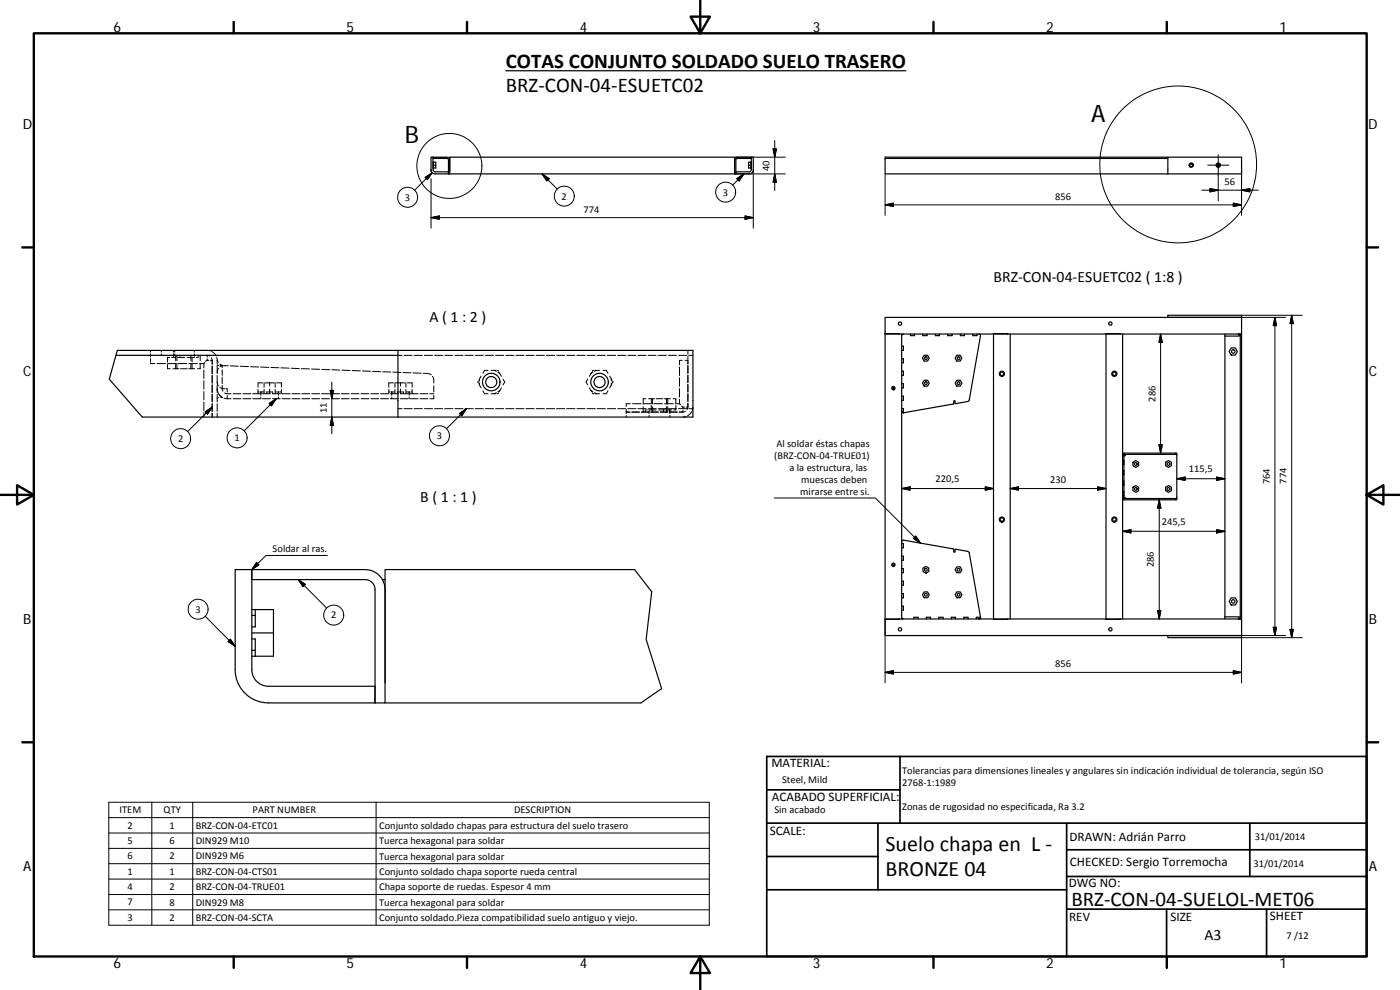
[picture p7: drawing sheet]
<svg xmlns="http://www.w3.org/2000/svg" width="420mm" height="297mm" viewBox="0 0 420 297" stroke-linecap="round" stroke-linejoin="round" font-family="sans-serif">
<g fill="none" stroke="#000" stroke-width=".36">
<path d="M151.8 21.2h120.1M130 49.6h.8M130 48.7h.8v1.7h-.8M130 49.8l.1 .6M130 48.9h.1M130 50.2h.1M130 47.2h4.2l.5 .2 .3 .5v4.3h-.4l-.1-4.5-4.5-.2zM130.1 48.7l-.1 .6M134.6 51.6h-4l-.5-.2-.1-.5v-3.7h-.6v3.7a1.2 1.2 0 0 0 1.2 1.3h4M134.9 47.5h.1M135 52.2h85.5M220.5 51.4v-4.2h-85.5v4.2"/>
<path d="M220.5 47.5h.1M220.7 47.4l.5-.2h4.3v.3l-4.6 .2-.1 4.5h-.3v-4.3zM220.8 51.6h4l.5-.2 .2-.5v-3.7h.6v3.7a1.2 1.2 0 0 1-1.3 1.3h-4zM224.7 49.6h.8M225.4 48.7l.1 .6M225.4 48.9h.1M225.4 50.2h.1M225.5 48.7h-.8v1.7h.8M225.5 49.8l-.1 .6M265.6 47.5v4.7h84.9M350.5 47.2h22.1v5h-22.1zM350.5 47.2h-84.9v.3h84.9"/>
<path d="M350.5 94.6h22.1v.6h-22.1zM372.6 95.2h-107v4.9M372.6 95.2v5M34.8 106.6h84.6M119.4 105.1h-84.2l-2.4 8.7 9.9 11.3h165.3v-20h-88.6v20M265.6 100.1l4.3 .1M265.6 100.1v.1M265.6 100.2v85.5h4.3M265.6 100.2h4.3M269.9 100.2h.7M270.6 100.2h31.8M270.6 103.9h.5v1.2h-.5"/>
<path d="M270.6 111.4h.5v1.2h-.5M270.6 118.9h.5v1.2h-.5M270.6 115.1h.5v1.3h-.5M270.6 107.6h.5v1.3h-.5M270.6 100.2v85.5M271.1 100.2l-.5 .5M274.5 100.2v.5h-1.3v-.5M277.4 106.6h1l.5 .9-.5 .8h-1l-.6-.8zM277.4 114.1h1l.5 .9-.5 .8h-1l-.6-.8zM278.2 100.2v.5h-1.2v-.5M281.9 100.2v.5h-1.2v-.5M285.7 100.2v.5h-1.3v-.5"/>
<path d="M287.2 106.6h1l.5 .9-.5 .8h-1l-.6-.8zM287.2 114.1h1l.5 .9-.5 .8h-1l-.6-.8zM289.4 100.2v.5h-1.2v-.5M293.2 100.2v.5h-1.2v-.5M293.8 100.2l.4 .3v.3l-3.4 19.4-.3 .3-3.7 .6-.4-.9-.2 .1v.9l-15 2.6-.6-.2M302.4 100.2l-4.2-.1v85.6h4.2M302.4 100.2h.8M303.2 100.2h33M303.2 100.2v85.5M336.2 100.2l-4.3-.1v85.6h4.3M336.2 100.2h.7M336.9 100.2h35.3"/>
<path d="M336.9 100.2v85.5M367.6 100.2v.6M367.6 100.8v84.3M369.5 104.4h1.2l.6 1.1-.6 1h-1.2l-.6-1zM371.6 100.2l.6 .6M371.8 100.4v.4h-4.2M372.6 100.2h-.4v85.5M372.6 100.2v85.5M270.6 123.4v.1M270.6 123.4h.1M270.6 122.6h.5v1.3M270.6 123.4l.5 .5z"/>
<path d="M336.9 136h16.3v.3h-16.3M336.9 136.7h.4v12M337.3 138.1h-.4v1.2h.4M337.7 136.3v.4h-.4M340 138.7l.9-.5 .8 .5v1l-.8 .5-.9-.5zM349.8 138.7l.9-.5 .9 .5v1l-.9 .5-.9-.5zM353.2 136.3v13.3M336.9 147.5h.4M336.9 148.7h.4M336.9 149.6h16.3v.4h-16.3M337.3 141.2h-.4v1.3h.4M337.3 144.3h-.4v1.3h.4"/>
<path d="M337.3 148.7v.5h-.4M337.3 149.2h.4v.4M340 146.2l.9-.5 .8 .5v1l-.8 .5-.9-.5zM349.8 146.2l.9-.5 .9 .5v1l-.9 .5-.9-.5zM75.6 170.9h34a6 6 0 0 1 6 6v34h-3v-34a2.96 2.96 0 0 0-3-3h-34zM114.8 173.9h.8M270.6 163.1h.5v1.3h-.5M270.6 170.6h.5v1.3h-.5M270.6 178.1h.5v1.3h-.5M270.6 162.6l.3-.5h.3l14.9 2.6 .1 .9 .2 .1 .4-.9 3.9 .8 3.5 19.5-.2 .6M270.6 174.4h.5v1.2h-.5M270.6 166.9h.5v1.2h-.5"/>
<path d="M277 170.5l.8-.6 .9 .5 .1 1-.9 .6-.9-.5zM277.4 177.6h1l.5 .9-.5 .8h-1l-.6-.8zM287.2 170.1h1l.5 .9-.5 .8h-1l-.6-.8zM287.2 177.6h1l.5 .9-.5 .8h-1l-.6-.8zM369.5 179.4h1.2l.6 1.1-.6 1h-1.2l-.6-1zM75.6 189.9h6.5M75.6 182.9h6.5v14h-6.5M75.6 191.7h1v5.2M75.6 184.7h1M75.6 195.1h1M76.6 182.9v5.2h-1M265.6 185.7v.1"/>
<path d="M269.9 185.7l-4.3 .1M269.9 185.7h.7M270.6 185.7h31.8M270.6 185.2l.5 .5M270.6 181.9h.5v1.2h-.5M275.5 185.7v-.5h-1.2v.5M279.3 185.7v-.5h-1.3v.5M283 185.7v-.5h-1.2v.5M286.8 185.7v-.5h-1.3v.5M290.5 185.7v-.5h-1.2v.5M293.8 185.7h.1M293.8 185.6l.5-.4-.2 .4z"/>
<path d="M293.9 185.7h-.1M294.3 185.2h-1.3v.5M302.4 185.7h.8M303.2 185.7h33M336.2 185.7h.7M336.9 185.7h35.7M367.6 185.1h4.2v.4M367.6 185.1v.6M372.2 185.1l-.6 .6M372.6 185.7v5.6h-22.1v-.6h22.1h-107v-4.9M112.6 205.9h-32a5 5 0 0 1-5-5v-30h-5v30a10 10 0 0 0 10 10h32M115.6 204.9v-34h74.8l5.2 6.7-1.7 14.2 4.7 14.8-6.2 4.3h-76.8"/>
<circle cx="357.5" cy="49.6" r=".41"/>
<circle cx="357.5" cy="49.6" r=".64"/>
<circle cx="365.6" cy="49.6" r=".65"/>
<circle cx="365.6" cy="49.5" r=".41"/>
<circle cx="270.1" cy="97.1" r=".5"/>
<circle cx="333.2" cy="97.1" r=".51"/>
<circle cx="147.4" cy="114.6" r="1.66"/>
<circle cx="147.4" cy="114.6" r="2.62"/>
<circle cx="179.9" cy="114.7" r="1.66"/>
<circle cx="180" cy="114.6" r="2.62"/>
<circle cx="268.1" cy="116.5" r=".3"/>
<circle cx="268.1" cy="116.5" r=".5"/>
<circle cx="277.9" cy="107.5" r=".41"/>
<circle cx="277.9" cy="115" r=".41"/>
<circle cx="287.7" cy="107.5" r=".41"/>
<circle cx="287.7" cy="115" r=".42"/>
<circle cx="300.7" cy="112.1" r=".52"/>
<circle cx="300.7" cy="112.1" r=".78"/>
<circle cx="334.4" cy="112.1" r=".52"/>
<circle cx="334.4" cy="112.1" r=".78"/>
<circle cx="370.1" cy="105.5" r=".52"/>
<circle cx="340.9" cy="139.2" r=".42"/>
<circle cx="350.7" cy="139.2" r=".42"/>
<circle cx="300.7" cy="155.9" r=".78"/>
<circle cx="300.7" cy="155.9" r=".53"/>
<circle cx="334.4" cy="155.9" r=".78"/>
<circle cx="334.4" cy="155.9" r=".53"/>
<circle cx="340.9" cy="146.7" r=".42"/>
<circle cx="350.7" cy="146.7" r=".42"/>
<circle cx="268.1" cy="169.5" r=".3"/>
<circle cx="268.1" cy="169.5" r=".5"/>
<circle cx="277.9" cy="171" r=".41"/>
<circle cx="277.9" cy="178.5" r=".41"/>
<circle cx="287.7" cy="171" r=".41"/>
<circle cx="287.7" cy="178.5" r=".42"/>
<circle cx="270.1" cy="188.8" r=".5"/>
<circle cx="333.2" cy="188.8" r=".5"/>
<circle cx="370.1" cy="180.4" r=".52"/>
</g>
<g fill="#000">
<circle cx="270.6" cy="123.4" r=".18"/>
<circle cx="293.8" cy="185.7" r=".18"/>
</g>
<g fill="none" stroke="#000" stroke-width=".3">
<path d="M127.6 53.2l2.1-1.4-1.4 2.1zM129.4 50.9v.7M129.4 53.6v14.9M129.7 51.8l-5.3 5.3M162.7 52.2l2.1 1.4-.7 .7zM162.7 52.2l4.5 4.5M220.5 52.2h15.2M220.5 47.2h15.2M221.1 53.6l2.2-1.4-1.5 2.1zM223.3 52.2l-3.4 3.3M226.1 50.9v17.6M232 44.7h1l-.5 2.5z"/>
<path d="M232.5 42.2v15M232.5 52.2l.5 2.5h-1zM265.6 52.2v12.4M360.6 57.1h17M362.4 49.6h6.4M363.1 56.6l2.5 .5-2.5 .5zM365.6 46.4v13.8M372.6 57.1l2.5-.5v1zM372.6 50.9v13.7M129.4 65.3l2.4-.5v1zM129.4 65.3h96.7M223.6 64.8l2.5 .5-2.5 .5z"/>
<path d="M265.6 61.5l2.5-.5v1zM265.6 61.5h107M370.1 61l2.5 .5-2.5 .5zM372.6 94.6h18.2M372.6 95.2h13.2M382.6 95.2v95.5M382.6 95.2l.5 2.5h-1zM387.7 94.6v96.7M387.7 94.6l.4 2.5h-1zM45.2 106.2v.9M45.2 105.1v.5M45.2 107.6v.9"/>
<path d="M45.2 108.8v.3h1.3M47.1 109.1h2.6M48.4 105.1v.5M48.4 106.2v.4M50.3 109.3v1.3h.8M50.3 109.1h2.6M50.9 107.3h-.6v1.3M51.9 110.6h1.8M52.1 105.1v.5M52.1 106.2v.6M52.1 107.1v.2M52.4 105.1v.5"/>
<path d="M52.4 106.2v.4M52.7 107.3h-1.2M52.7 106.6v1.6M52.7 109v1.6M53.1 106.6v1.6M53.1 109v1.6M53.4 107.3h2M53.5 109.1h2.6M54 106.6v.2M54 107.1v.2M54.2 110.6h2M56.7 110.6h1.8"/>
<path d="M56.7 109.1h2.6M57.3 106.6v1.6M57.3 109v1.6M57.6 107.3v1.3M57.6 109.3v1.3M58.3 105.1v.5M58.3 106.2v.6M58.3 107.1v.2h-2.1M59.5 107.1v.2h-.6M59.5 106.6v.2M59.9 109.1h1.3M60.1 109v1.6h-.8"/>
<path d="M60.1 106.6v1.6M61.2 109.1v1.3M61.2 111v2.6M61.2 114.2v2.6M61.2 117.5v2.5M61.5 108.8l-.3 .3M62.2 105.1l.9 .2M62.2 107.6v.5M62.7 108.1h-.7l-.3 .4M62.9 106.8l-.7-.2v.5M63.2 108.1h.5M63.5 107.4l.2 .7"/>
<path d="M63.5 105.5l1.4 1.3M63.7 108.1v1.2M63.7 109.8v2.3M63.7 112.7v2.2M63.7 115.5v2.3M63.7 118.3v2.3M65 107.2l.2 .9M65.2 108.1v1.2M65.2 109.8v2.3M65.2 112.7v2.2M65.2 115.5v2.3M65.2 118.3v2.3"/>
<path d="M65.2 109.6h.5M65.2 108.1l.3 .7M65.2 114.6l.4 1.2M65.3 117.5l-.1-.9 .2 1.3M65.5 118l.5 .7 .8 .6M65.6 110.5l-.4 1.2M65.6 119.3l-.4 .3M65.8 118.4l.9 .8-.6-.1M66 116.2l1.5 .4M66 109.3l.7 .3h-.5h.5v.7M66.7 115.6l.2 1.8M66.7 113.1v2"/>
<path d="M66.7 111v1.6M67.2 119.5l1 .1M67.4 117.9l2 .2M67.8 116.6h.4v1M68.2 118.6v1M68.2 119.6h1.2M68.5 109.7h-1.6l-.8 .3M69.1 109.8l2.4 .1M70 118.1h2.3M70 119.6h2.3M72.1 109.9l2.5 .1M72.9 118.1h2.4"/>
<path d="M72.9 119.6h2.4M75.2 110l2.4 .1M75.9 118.1h2.3M77.4 117.6h.3M77.4 116.8v1.3M78 117.6h1.2M78.2 110.1l2.5 .1M78.3 119.1l-.1 .5h-2.3M78.3 117.6v.2M78.3 118v.6M78.3 118v.1M78.8 118.1h2.4"/>
<path d="M78.8 119.6h2.4M78.8 114.9h-1.4v1.3M79.3 114.9v1.3M79.3 116.8v1.3M79.5 114.9h2.8M80 118v.1M80.9 114.9v.9M80.9 116.7v1.1M80.9 118v.1M81.3 110.3h2.4M81.8 118.1h2.3M81.8 119.6h2.3"/>
<path d="M81.8 117.6h-1.7l-.1 .2M81.8 117.6v.2M81.8 118v.1M82.6 114.9v1.3M82.6 116.8v1.3M82.7 117.6h.8M82.9 119.6l-9.6 9.7M83 114.9h1.4v1.3M83.5 118v.1M83.6 119.1v.5M83.6 117.6v.2M83.6 118v.6"/>
<path d="M83.8 117.6l-.3 .2M84.1 117.6h.3M84.3 110.4l2.5 .1M84.4 116.8v1.3M84.7 118.1h2.4M84.7 119.6h2.4M87.4 110.5l2.4 .1M87.7 118.1h2.3M87.7 119.6h2.3M90.4 110.6l2.5 .1M90.6 118.1h2.4M90.6 119.6h2.4"/>
<path d="M93.5 110.7l2.4 .1M93.6 118.1h2.3M93.6 119.6h2.3M96.5 118.1h2.4M96.5 119.6h2.4M96.5 110.8l2.5 .1M99.1 117.1h1l-.5 2.5zM99.5 118.1h2.3M99.5 119.6h2.3M99.6 114.6v15.5M99.6 110.9l2.4 .1M102.4 118.1h2.4"/>
<path d="M102.4 119.6h2.4M102.6 111.1l2.5 .1M105.4 118.1h2.3M105.4 119.6h2.3M105.7 111.2l2.4 .1M108.3 118.1h2.4M108.3 119.6h2.4M108.7 111.3l2.5 .1M111.3 118.1h2.4M111.3 119.6h2.4M111.8 111.4l2.4 .1M114.2 118.1h2.4"/>
<path d="M114.2 119.6h2.4M114.8 111.5l2.5 .1M116.7 117.6h.3M116.7 116.8v1.3M117.2 118.1h2.3M117.2 119.6h2.3M117.3 117.6h1.2M117.6 119.1v.5M117.6 117.6v.2M117.6 118v.6M117.9 111.7l2.4 .1M118.1 114.9h-1.4v1.3"/>
<path d="M118.5 114.9v1.3M118.5 116.8v1.3M118.8 114.9h2.8M119.3 118v.1M119.4 106.6h1.3M120.2 118.1h2.3M120.2 119.6h2.3M120.2 114.9v.9M120.2 116.7v1.1M120.2 118v.1M120.9 111.8l2.5 .1M121 117.6h-1.7v.2"/>
<path d="M121.1 117.6v.2M121.1 118v.1M121.3 106.6h2.4M121.8 114.9v1.3M121.8 116.8v1.3M121.9 117.6h.9M122.3 114.9h1.4v1.3M122.8 118v.1M122.8 119.1v.5M122.8 117.6v.2M122.8 118v.6M123.1 117.6l-.3 .2"/>
<path d="M123.1 118.1h2.4M123.1 119.6h2.4M123.4 117.6h.3M123.7 116.8v1.3M124 111.9l2.4 .1M124.3 106.6h2.5M126.1 118.1h2.3M126.1 119.6h2.3M127 112l1.6 .1 .8 .4M127.4 106.6h2.4M129 118.1h1.2M129.8 112.9l.4 .8v1.2"/>
<path d="M130.2 118.6v1h-1.2M130.2 115.8v1.8M130.4 106.6h2.5M133.5 106.6h2.4M136.5 106.6h2.4M139.6 106.6h2.4M142.6 106.6h2.5M143.6 114.3l-.2 .3 .2 .3M143.8 115.2l.1 .3M143.9 113.7v.6M143.9 114.9v.6M143.9 113.7l-.1 .3"/>
<path d="M143.9 115.5l.5 .9M144.4 112.8l-.5 .9M144.9 117.3l.5 .8h1M145.7 106.6h2.4M146.4 111.1h-1l-.5 .9M147.4 111.1h1.3M147.4 118.1h1.3M148.4 111.1l.5 .3M148.7 106.6h2.5M148.9 117.8l-.5 .3M149.1 111.1h.3l.2 .3M149.4 111.7l.6 .3"/>
<path d="M149.6 117.8l-.2 .3h-.3M149.8 111.7l.2 .3M150 117.2l-.6 .3M150 112l.5 .9M150 117.2l-.2 .3M150.5 116.4l-.5 .8M151 113.8l.5 .8-.5 .9M151.8 106.6h2.4M154.8 106.6h2.5M157.9 106.6h2.4M160.9 106.6h2.5M164 106.6h2.4"/>
<path d="M167 106.6h2.5M170.1 106.6h2.4M173.1 106.6h2.5M176.2 106.6h2.4M176.4 113.8l-.5 .8 .5 .9M176.9 116.4l.5 .8M177.4 117.2l.2 .3M177.4 112l-.5 .9M177.4 117.2l.5 .3M177.6 111.7l-.2 .3M177.7 117.8l.2 .3h.4M177.9 111.7l-.5 .3"/>
<path d="M178.3 111.1h-.4l-.2 .3M178.4 117.8l.6 .3M178.6 111.1h1.3M178.6 118.1h1.3M179 111.1l-.6 .3M179.2 106.6h2.5M181 111.1h1l.5 .9M182.3 106.6h2.5M182.5 117.3l-.5 .8h-1M183 112.8l.5 .9M183.5 113.7l.1 .3M183.5 113.7v.6"/>
<path d="M183.5 114.9v.6M183.5 115.5l-.5 .9M183.6 115.2l-.1 .3M183.8 114.3l.2 .3-.2 .3M185.4 106.6h2.4M188.4 106.6h2.4M191.5 106.6h2.4M193.8 119.6h-.8v1.6M194.5 106.6h2.4M194.7 119.6h1.8M195.5 119.6v1.4M195.8 119.6v1.6"/>
<path d="M196.9 119.6h2M197.6 106.6h2.4M199.4 119.6h1.8M200 119.6v1.6M200.4 119.6v1.6M200.6 106.6h2.4M202 119.6h.8v1.4M203.7 106.6h2.4M203.9 110.1v2.6M203.9 113.3v2.6M203.9 116.6v2.6M203.9 119.8v1.3"/>
<path d="M204.8 108.1h-.9v1.4M205.6 108.1h.8v1.1M206.4 105.1v1.2M206.4 106.8v2.3M206.4 109.7v2.4M206.4 112.5v2.4M206.4 115.3v2.3M206.4 118.2v2.2M206.7 106.6h1.3M348.3 100.2v35.8M348.3 100.2l.5 2.5h-1zM61.2 120.6v2.6"/>
<path d="M61.2 123.8v1.3M61.6 123.6l2.1-1.4-1.4 2.1zM63.7 121.2v2.2M63.7 124v1.1M63.7 122.2l-7.4 7.3M65.2 121.2v2.2M65.2 124v1.1M80.8 121.1l2.1-1.5-1.4 2.2zM99.6 125.1l.5 2.5h-1zM119.4 122.6h1.3M121.3 122.6h2.4M124.3 122.6h2.5"/>
<path d="M127.4 122.6h2.4M130.4 122.6h2.5M133.5 122.6h2.4M136.5 122.6h2.4M137.9 124.1l2.1-1.5-1.4 2.2zM139.6 122.6h2.4M140 122.6l-6 6M142.6 122.6h2.5M145.7 122.6h2.4M148.7 122.6h2.5M151.8 122.6h2.4M154.8 122.6h2.5"/>
<path d="M157.9 122.6h2.4M160.9 122.6h2.5M164 122.6h2.4M167 122.6h2.5M170.1 122.6h2.4M173.1 122.6h2.5M176.2 122.6h2.4M179.2 122.6h2.5M182.3 122.6h2.5M185.4 122.6h2.4M187.9 124.6v.5M187.9 122.8v.8h1.2h-1.2v.5"/>
<path d="M188.4 122.6h2.4M189.2 121.1h-1.3v.9M189.9 121.1h2.5M191.5 122.6h2.4M191.9 123.6h-2.3M193 122v1.6M193 121.1h2.6M193.6 123.4v.2M194.3 123h-.7v.2M194.5 122.6h2.4M194.7 123.6h-2.2M194.8 124.6v.5"/>
<path d="M194.8 123v.2M194.8 123.4v.7M194.8 123h2.1M195.5 121.7v1.3M195.8 122v1.6M196.2 121.1h2.6M197.6 122.6h2.4M197.6 123.6h-2.3M197.7 123h2.1M199.1 123v.2M199.1 123.4v.2M199.5 121.1h2.5"/>
<path d="M200 122v1.6M200.4 122v1.6h-2.3M200.6 122.6h2.4M201 123v.2M201 123.4v.2M201.1 124.6v.5M201.1 123v.2M201.1 123.4v.7M201.6 123h-1.2M202.7 121.1h1.2l.3 .4M202.8 121.7v1.3h-.6M203.2 123.6h-2.3"/>
<path d="M203.7 122.6h2.4M204.6 121.8l.3 .4M204.9 122.2h.5M204.9 123.6h-1.1M204.9 122.2v.4M204.9 123.1v.5M205.7 123.4l-.8 .2M205.9 125l-1 .1M205.9 122.2h.5v-1.2l-.2 1.9M206.7 122.6h1.3M207.6 123.5l-1.3 1.3M208 122.2l-.2 .9"/>
<path d="M347.8 133.5h1l-.5 2.5zM232.4 149.4h30.3l13.5 13.6M270.6 146.6l2.5-.5v1zM270.6 146.6h27.6M295.7 146.1l2.5 .5-2.5 .5zM303.2 146.6l2.5-.5v1zM303.2 146.6h28.7M329.4 146.1l2.5 .5-2.5 .5zM336.9 159.4l2.5-.5v1zM336.9 159.4h30.7M347.9 150v35.7M347.9 150l.5 2.5h-1z"/>
<path d="M353.2 143.6l2.5-.5v1zM353.2 143.6h14.4M365.1 143.1l2.5 .5-2.5 .5zM365.1 158.9l2.5 .5-2.5 .5zM77 168.8l.7 .7-2.1 1.4zM89.5 173.9l8.5 8.5M89.5 173.9l2.1 1.4-.7 .7zM98.2 166.7h-18.4l-4.2 4.2M274.8 160.8l1.4 2.2-2.1-1.5zM61.6 184.9l9 9M69.1 191.8l1.5 2.1-2.2-1.4zM265.6 185.7v19.2"/>
<path d="M347.4 183.2h1l-.5 2.5zM372.6 191.3h18.2M372.6 190.7h13.2M372.6 185.7v19.2M382.1 188.2h1l-.5 2.5zM387.1 188.8h1l-.4 2.5zM265.6 201.7l2.5-.5v1zM265.6 201.7h107M370.1 201.2l2.5 .5-2.5 .5zM32.6 240.7h180.3v36.9h-180.3zM32.6 245.3h180.3M32.6 249.9h180.3"/>
<path d="M32.6 254.6h180.3M32.6 259.1h180.3M45.6 240.7v36.9M57.8 240.7v36.9M112.9 240.7v36.9M32.6 263.8h180.3M32.6 268.4h180.3M32.6 273h180.3"/>
<circle cx="122.3" cy="59.2" r="3"/>
<circle cx="134.9" cy="49.8" r="9.8"/>
<circle cx="169.4" cy="58.9" r="2.99"/>
<circle cx="217.8" cy="57.6" r="3"/>
<circle cx="353.6" cy="49.4" r="23.5"/>
<circle cx="54.2" cy="131.6" r="3"/>
<circle cx="71.2" cy="131.4" r="3"/>
<circle cx="131.9" cy="130.7" r="3"/>
<circle cx="59.5" cy="182.8" r="2.99"/>
<circle cx="100.2" cy="184.6" r="3"/>
</g>
<g fill="none" stroke="#000" stroke-width=".71">
<path d="M10.1 10h400.1v277h-400.1zM70.1 6.6v3.4M140.2 6.6v3.4M207.3 5h5.8l-2.9 5zM210.2 0v10M280.2 6.6v3.4M350.2 6.6v3.4M6.7 74.2h3.4M410.2 74.2h3.4M.2 148.5h9.9M5.1 145.6l5 2.9-5 2.9zM410.2 148.5l5-2.9v5.8z"/>
<path d="M410.2 148.5h9.9M6.7 222.7h3.4M410.2 222.7h3.4M70.1 287v3.4M140.2 287v3.4M210.2 287l2.9 5h-5.8zM210.2 287v10M280.2 287v3.4M350.2 287v3.4"/>
</g>
<g fill="none" stroke="#000" stroke-width=".51">
<path d="M230.1 237h40M270.1 227v20M410.2 227h-180.1v60h180v-60M230.1 257h33.4M230.1 247h180M263.5 247v20M320.1 255h90M320.1 247v40M375.1 247v16M230.1 267h90M320.1 272.8h90M320.1 263h90"/>
<path d="M350.1 272.8v14.2M380.1 272.8v14.2"/>
</g>
<g fill="#000" stroke="#000" stroke-width=".3">
<path d="M127.6 53.2l2.1-1.4-1.4 2.1zM162.7 52.2l2.1 1.4-.7 .7zM221.1 53.6l2.2-1.4-1.5 2.1zM232 44.7h1l-.5 2.5zM232.5 52.2l.5 2.5h-1zM363.1 56.6l2.5 .5-2.5 .5zM372.6 57.1l2.5-.5v1zM129.4 65.3l2.4-.5v1zM223.6 64.8l2.5 .5-2.5 .5zM265.6 61.5l2.5-.5v1zM370.1 61l2.5 .5-2.5 .5zM382.6 95.2l.5 2.5h-1z"/>
<path d="M387.7 94.6l.4 2.5h-1zM99.1 117.1h1l-.5 2.5zM348.3 100.2l.5 2.5h-1zM61.6 123.6l2.1-1.4-1.4 2.1zM80.8 121.1l2.1-1.5-1.4 2.2zM99.6 125.1l.5 2.5h-1zM137.9 124.1l2.1-1.5-1.4 2.2zM347.8 133.5h1l-.5 2.5zM270.6 146.6l2.5-.5v1zM295.7 146.1l2.5 .5-2.5 .5zM303.2 146.6l2.5-.5v1zM329.4 146.1l2.5 .5-2.5 .5z"/>
<path d="M336.9 159.4l2.5-.5v1zM347.9 150l.5 2.5h-1zM353.2 143.6l2.5-.5v1zM365.1 143.1l2.5 .5-2.5 .5zM365.1 158.9l2.5 .5-2.5 .5zM77 168.8l.7 .7-2.1 1.4zM89.5 173.9l2.1 1.4-.7 .7zM274.8 160.8l1.4 2.2-2.1-1.5zM69.1 191.8l1.5 2.1-2.2-1.4zM347.4 183.2h1l-.5 2.5zM382.1 188.2h1l-.5 2.5zM387.1 188.8h1l-.4 2.5z"/>
<path d="M265.6 201.7l2.5-.5v1zM370.1 201.2l2.5 .5-2.5 .5z"/>
</g>
<g font-size="7.2">
<text x="327.4" y="36.5">A</text>
<text x="121.5" y="42.9">B</text>
</g>
<g font-size="6.6">
<text x="265.8" y="255.2">Suelo chapa en L ‐</text>
<text x="265.8" y="262.8">BRONZE 04</text>
</g>
<g font-size="6.3">
<text x="151.8" y="20.3">COTAS CONJUNTO SOLDADO SUELO TRASERO</text>
<text x="151.8" y="27.6">BRZ‐CON‐04‐ESUETC02</text>
<text x="321.5" y="271.9">BRZ‐CON‐04‐SUELOL‐MET06</text>
</g>
<g font-size="4.7">
<text x="298.2" y="84.6">BRZ‐CON‐04‐ESUETC02 ( 1:8 )</text>
<text x="128.9" y="96.8">A ( 1 : 2 )</text>
<text x="126.1" y="150.6">B ( 1 : 1 )</text>
<text x="361.5" y="282">A3</text>
</g>
<g font-size="4.2">
<text x="34" y="9.6">6</text>
<text x="104" y="9.6">5</text>
<text x="174" y="9.6">4</text>
<text x="244" y="9.6">3</text>
<text x="314" y="9.6">2</text>
<text x="384" y="9.6">1</text>
<text x="6.8" y="38.7">D</text>
<text x="410.6" y="38.7">D</text>
<text x="7" y="112.9">C</text>
<text x="410.8" y="112.9">C</text>
<text x="7" y="187.1">B</text>
<text x="410.8" y="187.1">B</text>
<text x="7" y="261.3">A</text>
<text x="410.8" y="261.3">A</text>
<text x="34" y="290.4">6</text>
<text x="104" y="290.4">5</text>
<text x="174" y="290.4">4</text>
<text x="244" y="290.4">3</text>
<text x="314" y="290.4">2</text>
<text x="384" y="290.4">1</text>
</g>
<g font-size="3.9">
<text x="231.5" y="230.3">MATERIAL:</text>
<text x="231.6" y="240.4">ACABADO SUPERFICIAL:</text>
<text x="231.1" y="250.6">SCALE:</text>
<text x="321" y="252.2">DRAWN: Adrián Parro</text>
<text x="321.1" y="259.9">CHECKED: Sergio Torremocha</text>
<text x="320.8" y="266.2">DWG NO:</text>
<text x="381.1" y="275.9">SHEET</text>
<text x="320.9" y="276.2">REV</text>
<text x="351.2" y="276.3">SIZE</text>
</g>
<g font-size="3.1">
<text x="231" y="51.3" transform="rotate(-90 231 51.3)">40</text>
<text x="168.6" y="59.9">2</text>
<text x="217" y="58.7">3</text>
<text x="316.7" y="59.9">856</text>
<text x="367.5" y="55.5">56</text>
<text x="121.5" y="60.2">3</text>
<text x="175.1" y="63.8">774</text>
<text x="98.1" y="124" transform="rotate(-90 98.1 124)">11</text>
<text x="346.8" y="120.5" transform="rotate(-90 346.8 120.5)">286</text>
<text x="131.1" y="131.8">3</text>
<text x="53.4" y="132.6">2</text>
<text x="70.4" y="132.4">1</text>
<text x="232.3" y="137.7">(BRZ‐CON‐04‐TRUE01)</text>
<text x="233" y="134.1">Al soldar éstas chapas</text>
<text x="236.9" y="141.3">a la estructura, las</text>
<text x="356.8" y="141.7">115,5</text>
<text x="240.2" y="148.5">mirarse entre si.</text>
<text x="240.5" y="144.9">muescas deben</text>
<text x="280.8" y="144.6">220,5</text>
<text x="315.1" y="145">230</text>
<text x="381.1" y="145.4" transform="rotate(-90 381.1 145.4)">764</text>
<text x="386.1" y="145.1" transform="rotate(-90 386.1 145.1)">774</text>
<text x="348.7" y="157.4">245,5</text>
<text x="81.8" y="165.7">Soldar al ras.</text>
<text x="346.3" y="170.2" transform="rotate(-90 346.3 170.2)">286</text>
<text x="58.7" y="183.8">3</text>
<text x="99.4" y="185.6">2</text>
<text x="316.7" y="200.2">856</text>
<text x="270.7" y="232.2">Tolerancias para dimensiones lineales y angulares sin indicación individual de tolerancia, según ISO</text>
<text x="234.7" y="234.9">Steel, Mild</text>
<text x="270.7" y="235.8">2768‐1:1989</text>
<text x="35.8" y="244">ITEM</text>
<text x="49.1" y="244">QTY</text>
<text x="75.8" y="244">PART NUMBER</text>
<text x="154.3" y="244">DESCRIPTION</text>
<text x="232.4" y="244.1">Sin acabado</text>
<text x="270.7" y="243">Zonas de rugosidad no especificada, Ra 3.2</text>
<text x="38.3" y="248.6">2</text>
<text x="50.9" y="248.6">1</text>
<text x="58.8" y="248.6">BRZ‐CON‐04‐ETC01</text>
<text x="113.8" y="248.7">Conjunto soldado chapas para estructura del suelo trasero</text>
<text x="38.3" y="253.2">5</text>
<text x="38.3" y="257.9">6</text>
<text x="50.9" y="253.2">6</text>
<text x="50.9" y="257.9">2</text>
<text x="58.8" y="253.2">DIN929 M10</text>
<text x="58.8" y="257.9">DIN929 M6</text>
<text x="113.8" y="253.3">Tuerca hexagonal para soldar</text>
<text x="113.8" y="257.9">Tuerca hexagonal para soldar</text>
<text x="376.6" y="252">31/01/2014</text>
<text x="38.3" y="262.4">1</text>
<text x="50.9" y="262.4">1</text>
<text x="58.8" y="262.5">BRZ‐CON‐04‐CTS01</text>
<text x="113.8" y="262.5">Conjunto soldado chapa soporte rueda central</text>
<text x="376.2" y="260.1">31/01/2014</text>
<text x="38.3" y="267.1">4</text>
<text x="50.9" y="267.1">2</text>
<text x="58.8" y="267.1">BRZ‐CON‐04‐TRUE01</text>
<text x="113.8" y="267.1">Chapa soporte de ruedas. Espesor 4 mm</text>
<text x="38.3" y="271.7">7</text>
<text x="50.9" y="271.7">8</text>
<text x="58.8" y="271.7">DIN929 M8</text>
<text x="113.8" y="271.7">Tuerca hexagonal para soldar</text>
<text x="38.3" y="276.3">3</text>
<text x="50.9" y="276.3">2</text>
<text x="58.8" y="276.3">BRZ‐CON‐04‐SCTA</text>
<text x="113.8" y="276.4">Conjunto soldado.Pieza compatibilidad suelo antiguo y viejo.</text>
<text x="386" y="281.6">7 /12</text>
</g>
</svg>
